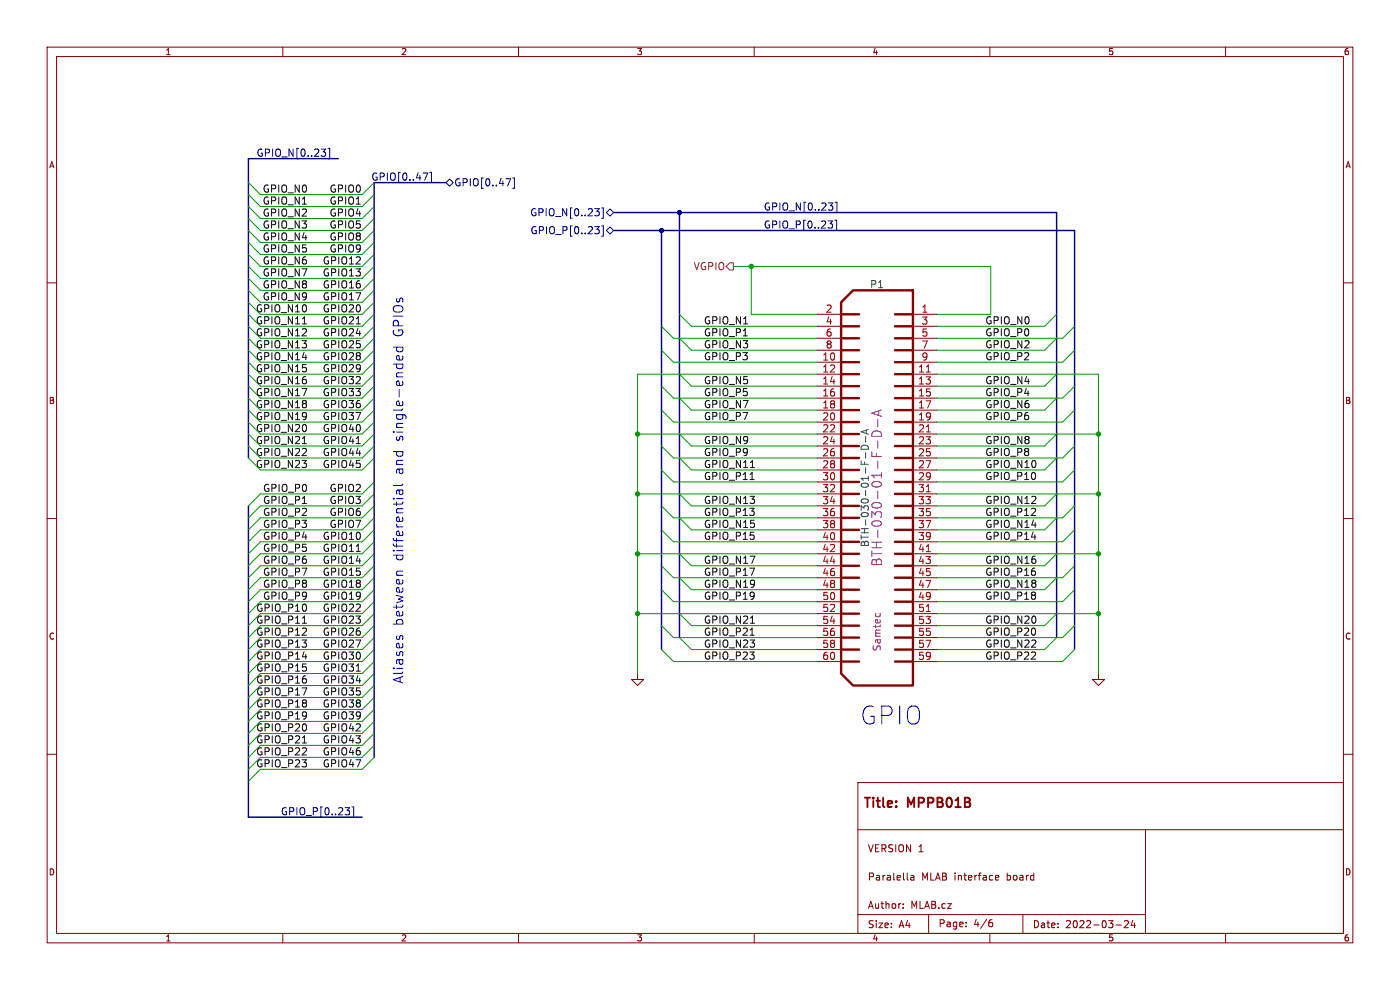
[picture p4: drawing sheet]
<svg xmlns="http://www.w3.org/2000/svg" width="297mm" height="210mm" viewBox="0 0 297 210" stroke-linecap="round" stroke-linejoin="round" font-family="sans-serif">
<g fill="none" stroke="#840000" stroke-width=".21">
<path d="M10 10h277v190h-277zM12 12h273v186h-273zM60 10v2M110 10v2M160 10v2M210 10v2M260 10v2M10 60h2M285 60h2M173.4 66.7h5M173.4 76.8h5M173.4 79.4h5"/>
<path d="M173.4 69.2h5M173.4 71.8h5M173.4 74.3h5M193.7 66.7h5.1M193.7 76.8h5.1M193.7 79.4h5.1M193.7 69.2h5.1M193.7 71.8h5.1M193.7 74.3h5.1M173.4 81.9h5M173.4 84.5h5M173.4 87h5"/>
<path d="M173.4 89.5h5M173.4 92.1h5M173.4 94.6h5M173.4 97.2h5M173.4 99.7h5M193.7 81.9h5.1M193.7 84.5h5.1M193.7 87h5.1M193.7 89.5h5.1M193.7 92.1h5.1M193.7 94.6h5.1M193.7 97.2h5.1"/>
<path d="M193.7 99.7h5.1M10 110h2M173.4 102.2h5M173.4 104.8h5M173.4 107.3h5M173.4 109.9h5M173.4 112.4h5M173.4 114.9h5M173.4 117.5h5M193.7 102.2h5.1M193.7 104.8h5.1M193.7 107.3h5.1"/>
<path d="M193.7 109.9h5.1M193.7 112.4h5.1M193.7 114.9h5.1M193.7 117.5h5.1M285 110h2M173.4 120h5M173.4 122.6h5M173.4 125.1h5M173.4 127.6h5M173.4 130.2h5M173.4 132.7h5M173.4 135.3h5"/>
<path d="M173.4 137.8h5M193.7 120h5.1M193.7 122.6h5.1M193.7 125.1h5.1M193.7 127.6h5.1M193.7 130.2h5.1M193.7 132.7h5.1M193.7 135.3h5.1M193.7 137.8h5.1M10 160h2M135.3 142.9v1.2h1.2l-1.2 1.3-1.3-1.3h1.3M173.4 140.3h5"/>
<path d="M193.7 140.3h5.1M233 142.9v1.2h1.3l-1.3 1.3-1.2-1.3h1.2M285 160h2M182 166h103v32h-103zM182 176h103M243 176v22M60 198v2M110 198v2M160 198v2M182 194h61M191.6 192.6v.1M191.6 191.8v.1"/>
<path d="M193.2 185.8h.6l.1 .9M193.9 186.1h-.5l-.2 .2 .2 .4 .5-.1M197 194v4M205 196.5v.1M205 195.7v.1M209.9 195.7h.4l.3 .3-.1 .5h-.6M210 198v2M210.5 195.1l-.5 .1M211.2 186.2l.7-.1-.1-.3-.4-.1-.2 .2v.7h.6M217 194v4M236.7 196.2h1.2M238.5 195.4l.6-.1 .3 .4-.9 1.1h.9"/>
<path d="M240.3 195.2l-.3 1.1h.9M240.7 195.8v1M260 198v2M261 198h.1"/>
</g>
<g fill="none" stroke="#840000" stroke-width=".51">
<path d="M178.4 79.4h3.8M178.4 76.8h3.8M178.4 74.3h3.8M178.4 71.8h3.8M178.4 69.2h3.8M178.4 66.7h3.8M181 61.6h12.7v83.8h-12.7l-2.6-2.5v-78.8zM189.9 79.4h3.8M189.9 76.8h3.8M189.9 74.3h3.8M189.9 71.8h3.8M189.9 69.2h3.8"/>
<path d="M189.9 66.7h3.8M178.4 99.7h3.8M178.4 97.2h3.8M178.4 94.6h3.8M178.4 92.1h3.8M178.4 89.5h3.8M178.4 87h3.8M178.4 84.5h3.8M178.4 81.9h3.8M189.9 99.7h3.8M189.9 97.2h3.8M189.9 94.6h3.8"/>
<path d="M189.9 92.1h3.8M189.9 89.5h3.8M189.9 87h3.8M189.9 84.5h3.8M189.9 81.9h3.8M178.4 117.5h3.8M178.4 114.9h3.8M178.4 112.4h3.8M178.4 109.9h3.8M178.4 107.3h3.8M178.4 104.8h3.8M178.4 102.2h3.8"/>
<path d="M189.9 117.5h3.8M189.9 114.9h3.8M189.9 112.4h3.8M189.9 109.9h3.8M189.9 107.3h3.8M189.9 104.8h3.8M189.9 102.2h3.8M178.4 137.8h3.8M178.4 135.3h3.8M178.4 132.7h3.8M178.4 130.2h3.8M178.4 127.6h3.8"/>
<path d="M178.4 125.1h3.8M178.4 122.6h3.8M178.4 120h3.8M189.9 137.8h3.8M189.9 135.3h3.8M189.9 132.7h3.8M189.9 130.2h3.8M189.9 127.6h3.8M189.9 125.1h3.8M189.9 122.6h3.8M189.9 120h3.8M178.4 140.3h3.8"/>
<path d="M189.9 140.3h3.8"/>
</g>
<path d="M182.8 94.7a.82 .82 0 0 1 .9-.2 .82 .82 0 0 1 .5 .8h-1.5zM183.6 92.6v1.2M183.6 96v1.2M183.8 91.2v.8M184.2 91.1l-1.5 .5 1.5 .5" fill="none" stroke="#006464" stroke-width=".21"/>
<path d="M185.1 91.8a1.16 1.16 0 0 1 1.9 .3v.5h-2zM186.2 89v1.5M186.2 93.5v1.6M186.4 87.2v.9M187 87l-2 .6 2 .7M185.8 130.1l-.1 .4M186.7 130.1l.1 .4" fill="none" stroke="#840084" stroke-width=".21"/>
<path d="M154.1 56.5l.7-.7h.8v1.5h-.8z" fill="none" stroke="#725600" stroke-width=".21"/>
<g fill="none" stroke="#000084" stroke-width=".21">
<path d="M68.1 31.6h1l-.5 .6M68.9 32.3l.2 .2-.2 .6M69.6 31.5h.3v2.2h-.3M89.7 36.7h1l-.6 1.5M91.2 36.6h.3v2.1h-.3M94.6 38.7l.8-.7 .7 .7-.7 .8zM107.3 37.9h1l-.6 1.5M108.8 37.8h.3v2.1h-.3M126.2 48.1h.9l-.5 .5M126.2 44.3h.9l-.5 .5M126.8 48.6l.3 .3v.4l-.3 .3M127 44.9l.1 .2-.1 .6"/>
<path d="M127.6 47.9h.4v2.2h-.4M127.6 44.1h.4v2.2h-.4M128.7 45.1l.7-.8 .8 .8-.8 .7zM129.4 48.1l.8 .8-.8 .8-.7-.8zM175.7 46.9h.9l-.5 .5M175.7 43.1h1l-.5 .5M176.3 47.4l.3 .3v.4l-.3 .3M176.4 43.6l.3 .3v.4l-.3 .3M177.1 46.7h.4v2.2h-.4M177.2 42.9h.4v2.2h-.4M73.2 171.3h1l-.5 .6M73.9 171.9l.3 .3v.4l-.3 .2"/>
<path d="M74.7 171.2h.3v2.2h-.3"/>
</g>
<path d="M64.1 68.7h.9M64.1 94.1h.9M159.2 99.2h.9M159.1 101.7h.9M64.1 132.2h.9M159.1 134.7h.9M159.2 132.2h.9M64.1 157.6h.9" fill="none" stroke="#0f0f0f" stroke-width=".21"/>
<path d="M83.4 73.7h2.1M84.2 73.7l-.1 .5 .4 .4h.6l.3-.2v-.7M85.4 75.5l.1 .6-.3 .3-1-.1v-.8l.4-.1 .2 1M84.6 103.9l.1 .7a.4 .4 0 0 0 .4 .3 .4 .4 0 0 0 .4-.3l-.1-.7M85.5 103.9l-1.3 .1v.8M85.5 102.7l-.3 .3h-1.8M84.2 134.9l-.1 .5M84.8 135.4l.1-.5 .3-.1 .3 .3v.4M85.5 121.2h-1.1l-.2 .1-.1 .4" fill="none" stroke="#0000c2" stroke-width=".21"/>
<path d="M71.8 33.7h-19.1v63.5M94.6 38.7h-15.2v122M130.2 48.9h97.8v88.9M130.2 45.1h94v90.2M140.3 48.9v88.9M144.1 45.1v90.2M52.7 107.3v66.1h24.1" fill="none" stroke="#000084" stroke-width=".3"/>
<g fill="none" stroke="#009600" stroke-width=".21">
<path d="M52.7 38.7l2.5 2.6h21.6l2.6-2.6M52.7 41.3l2.5 2.5h21.6l2.6-2.5M52.7 43.8l2.5 2.6h21.6l2.6-2.6M52.7 54l2.5 2.5h21.6l2.6-2.5M52.7 46.4l2.5 2.5h21.6l2.6-2.5M52.7 48.9l2.5 2.5h21.6l2.6-2.5M52.7 56.5l2.5 2.6h21.6l2.6-2.6M52.7 51.4l2.5 2.6h21.6l2.6-2.6M52.7 59.1l2.5 2.5h21.6l2.6-2.5M155.6 56.5h54.6v10.2h-11.4M159.4 56.5v10.2h14M52.7 69.2l2.5 2.6h21.6l2.6-2.6"/>
<path d="M52.7 76.8l2.5 2.6h21.6l2.6-2.6M52.7 74.3l2.5 2.5h21.6l2.6-2.5M52.7 71.8l2.5 2.5h21.6l2.6-2.5M52.7 64.1l2.5 2.6h21.6l2.6-2.6M52.7 79.4l2.5 2.5h21.6l2.6-2.5M52.7 66.7l2.5 2.5h21.6l2.6-2.5M52.7 61.6l2.5 2.5h21.6l2.6-2.5M140.3 69.2l2.6 2.6h30.5M140.3 74.3l2.6 2.5h30.5M144.1 71.8l2.6 2.5h26.7M144.1 79.4l2.6 2.5h26.7M144.1 66.7l2.6 2.5h26.7"/>
<path d="M173.4 79.4h-38.1v63.5M198.8 79.4h34.2v63.5M224.2 71.8l-2.6 2.5h-22.8M224.2 79.4l-2.6 2.5h-22.8M224.2 66.7l-2.6 2.5h-22.8M228 69.2l-2.6 2.6h-26.6M228 74.3l-2.6 2.5h-26.6M52.7 81.9l2.5 2.6h21.6l2.6-2.6M52.7 89.5l2.5 2.6h21.6l2.6-2.6M52.7 92.1l2.5 2.5h21.6l2.6-2.5M52.7 87l2.5 2.5h21.6l2.6-2.5M52.7 97.2l2.5 2.5h21.6l2.6-2.5"/>
<path d="M52.7 94.6l2.5 2.6h21.6l2.6-2.6M52.7 84.5l2.5 2.5h21.6l2.6-2.5M135.3 92.1h38.1M140.3 81.9l2.6 2.6h30.5M140.3 99.7l2.6 2.5h30.5M140.3 87l2.6 2.5h30.5M140.3 94.6l2.6 2.6h30.5M144.1 92.1l2.6 2.5h26.7M144.1 97.2l2.6 2.5h26.7M144.1 84.5l2.6 2.5h26.7M198.8 92.1h34.2M224.2 92.1l-2.6 2.5h-22.8"/>
<path d="M224.2 97.2l-2.6 2.5h-22.8M224.2 84.5l-2.6 2.5h-22.8M228 81.9l-2.6 2.6h-26.6M228 99.7l-2.6 2.5h-26.6M228 87l-2.6 2.5h-26.6M228 94.6l-2.6 2.6h-26.6M79.4 107.3l-2.6 2.6h-21.6l-2.5 2.5M79.4 102.2l-2.6 2.6h-21.6l-2.5 2.5M79.4 112.4l-2.6 2.5h-21.6l-2.5 2.6M79.4 104.8l-2.6 2.5h-21.6l-2.5 2.6M79.4 117.5l-2.6 2.5h-21.6l-2.5 2.6M79.4 114.9l-2.6 2.6h-21.6l-2.5 2.5"/>
<path d="M79.4 109.9l-2.6 2.5h-21.6l-2.5 2.5M135.3 104.8h38.1M135.3 117.5h38.1M140.3 107.3l2.6 2.6h30.5M140.3 112.4l2.6 2.5h30.5M144.1 104.8l2.6 2.5h26.7M144.1 117.5l2.6 2.5h26.7M144.1 109.9l2.6 2.5h26.7M198.8 104.8h34.2M198.8 117.5h34.2M224.2 104.8l-2.6 2.5h-22.8M224.2 117.5l-2.6 2.5h-22.8"/>
<path d="M224.2 109.9l-2.6 2.5h-22.8M228 107.3l-2.6 2.6h-26.6M228 112.4l-2.6 2.5h-26.6M79.4 120l-2.6 2.6h-21.6l-2.5 2.5M79.4 137.8l-2.6 2.5h-21.6l-2.5 2.6M79.4 125.1l-2.6 2.5h-21.6l-2.5 2.6M79.4 135.3l-2.6 2.5h-21.6l-2.5 2.5M79.4 122.6l-2.6 2.5h-21.6l-2.5 2.5M79.4 132.7l-2.6 2.6h-21.6l-2.5 2.5M79.4 127.6l-2.6 2.6h-21.6l-2.5 2.5M79.4 130.2l-2.6 2.5h-21.6l-2.5 2.6M135.3 130.2h38.1"/>
<path d="M140.3 120l2.6 2.6h30.5M140.3 137.8l2.6 2.5h30.5M140.3 125.1l2.6 2.5h30.5M140.3 132.7l2.6 2.6h30.5M144.1 135.3l2.6 2.5h26.7M144.1 122.6l2.6 2.5h26.7M144.1 130.2l2.6 2.5h26.7M198.8 130.2h34.2M224.2 135.3l-2.6 2.5h-22.8M224.2 122.6l-2.6 2.5h-22.8M224.2 130.2l-2.6 2.5h-22.8M228 120l-2.6 2.6h-26.6"/>
<path d="M228 137.8l-2.6 2.5h-26.6M228 125.1l-2.6 2.5h-26.6M228 132.7l-2.6 2.6h-26.6M79.4 145.4l-2.6 2.6h-21.6l-2.5 2.5M79.4 142.9l-2.6 2.5h-21.6l-2.5 2.6M79.4 140.3l-2.6 2.6h-21.6l-2.5 2.5M79.4 153l-2.6 2.6h-21.6l-2.5 2.5M79.4 148l-2.6 2.5h-21.6l-2.5 2.5M79.4 150.5l-2.6 2.5h-21.6l-2.5 2.6M79.4 155.6l-2.6 2.5h-21.6l-2.5 2.6M79.4 158.1l-2.6 2.6h-21.6l-2.5 2.5M79.4 160.7l-2.6 2.5h-21.6l-2.5 2.5"/>
</g>
<g fill="#009600" stroke="#009600" stroke-width=".21">
<circle cx="233" cy="130.2" r=".46"/>
<circle cx="135.3" cy="92.1" r=".46"/>
<circle cx="135.3" cy="130.2" r=".46"/>
<circle cx="233" cy="104.8" r=".46"/>
<circle cx="233" cy="92.1" r=".46"/>
<circle cx="233" cy="117.5" r=".46"/>
<circle cx="159.4" cy="56.5" r=".46"/>
<circle cx="135.3" cy="104.8" r=".46"/>
<circle cx="135.3" cy="117.5" r=".46"/>
</g>
<g fill="#000084" stroke="#000084" stroke-width=".21">
<circle cx="140.3" cy="48.9" r=".46"/>
<circle cx="144.1" cy="45.1" r=".46"/>
</g>
<text font-size="5.3" fill="#0000c2" x="182.2" y="154.1">GPIO</text>
<g font-size="2.8" fill="#0000c2">
<text x="85.7" y="71.8" transform="rotate(-90 85.7 71.8)">GPIOs</text>
<text x="85.7" y="94" transform="rotate(-90 85.7 94)">single-ended</text>
<text x="85.7" y="101" transform="rotate(-90 85.7 101)">and</text>
<text x="85.7" y="119.3" transform="rotate(-90 85.7 119.3)">differential</text>
<text x="85.7" y="133" transform="rotate(-90 85.7 133)">between</text>
<text x="85.7" y="145.2" transform="rotate(-90 85.7 145.2)">Aliases</text>
</g>
<text font-size="2.8" fill="#840084" x="187.3" y="120.2" transform="rotate(-90 187.3 120.2)">BTH-030-01-F-D-A</text>
<g font-size="2.8" fill="#840000">
<text x="183" y="171.8">Title:</text>
<text x="192.5" y="171.8">MPPB01B</text>
</g>
<g font-size="2.1" fill="#000084">
<text x="54.4" y="33.3">GPIO_N[0..23]</text>
<text x="78.8" y="38.4">GPIO[0..47]</text>
<text x="96.3" y="39.7">GPIO[0..47]</text>
<text x="112.5" y="46">GPIO_N[0..23]</text>
<text x="161.9" y="44.8">GPIO_N[0..23]</text>
<text x="112.6" y="49.8">GPIO_P[0..23]</text>
<text x="161.9" y="48.6">GPIO_P[0..23]</text>
<text x="59.6" y="173">GPIO_P[0..23]</text>
</g>
<g font-size="2.1" fill="#0f0f0f">
<text x="55.7" y="41">GPIO_N0</text>
<text x="69.9" y="41">GPIO0</text>
<text x="55.7" y="43.5">GPIO_N1</text>
<text x="55.7" y="46">GPIO_N2</text>
<text x="69.9" y="46">GPIO4</text>
<text x="69.9" y="43.5">GPIO1</text>
<text x="55.7" y="51.1">GPIO_N4</text>
<text x="55.7" y="53.7">GPIO_N5</text>
<text x="55.7" y="48.6">GPIO_N3</text>
<text x="69.9" y="51.1">GPIO8</text>
<text x="69.9" y="53.7">GPIO9</text>
<text x="69.9" y="48.6">GPIO5</text>
<text x="55.7" y="56.2">GPIO_N6</text>
<text x="55.7" y="58.7">GPIO_N7</text>
<text x="68.5" y="56.2">GPIO12</text>
<text x="68.5" y="58.7">GPIO13</text>
<text x="55.7" y="61.3">GPIO_N8</text>
<text x="55.7" y="63.8">GPIO_N9</text>
<text x="68.5" y="61.3">GPIO16</text>
<text x="68.5" y="63.8">GPIO17</text>
<text x="54.3" y="68.9">GPIO_N11</text>
<text x="54.3" y="71.4">GPIO_N12</text>
<text x="54.3" y="66.4">GPIO_N10</text>
<text x="68.5" y="68.9">GPIO21</text>
<text x="68.5" y="66.4">GPIO20</text>
<text x="68.5" y="71.4">GPIO24</text>
<text x="149.2" y="68.9">GPIO_N1</text>
<text x="149.2" y="71.4">GPIO_P1</text>
<text x="208.9" y="71.4">GPIO_P0</text>
<text x="208.9" y="68.9">GPIO_N0</text>
<text x="54.3" y="76.5">GPIO_N14</text>
<text x="54.3" y="74">GPIO_N13</text>
<text x="68.5" y="76.5">GPIO28</text>
<text x="68.5" y="74">GPIO25</text>
<text x="149.2" y="74">GPIO_N3</text>
<text x="149.2" y="76.5">GPIO_P3</text>
<text x="208.9" y="74">GPIO_N2</text>
<text x="208.9" y="76.5">GPIO_P2</text>
<text x="54.3" y="79.1">GPIO_N15</text>
<text x="54.3" y="81.6">GPIO_N16</text>
<text x="68.5" y="79.1">GPIO29</text>
<text x="68.5" y="81.6">GPIO32</text>
<text x="149.2" y="81.6">GPIO_N5</text>
<text x="208.9" y="81.6">GPIO_N4</text>
<text x="54.3" y="84.1">GPIO_N17</text>
<text x="54.3" y="89.2">GPIO_N19</text>
<text x="54.3" y="86.7">GPIO_N18</text>
<text x="68.5" y="84.1">GPIO33</text>
<text x="68.5" y="86.7">GPIO36</text>
<text x="68.5" y="89.2">GPIO37</text>
<text x="149.2" y="84.1">GPIO_P5</text>
<text x="149.2" y="86.7">GPIO_N7</text>
<text x="149.2" y="89.2">GPIO_P7</text>
<text x="208.9" y="84.1">GPIO_P4</text>
<text x="208.9" y="86.7">GPIO_N6</text>
<text x="208.9" y="89.2">GPIO_P6</text>
<text x="54.3" y="91.8">GPIO_N20</text>
<text x="54.3" y="94.3">GPIO_N21</text>
<text x="68.5" y="94.3">GPIO41</text>
<text x="68.5" y="91.8">GPIO40</text>
<text x="149.2" y="94.3">GPIO_N9</text>
<text x="208.9" y="94.3">GPIO_N8</text>
<text x="54.3" y="96.8">GPIO_N22</text>
<text x="54.3" y="99.4">GPIO_N23</text>
<text x="68.5" y="99.4">GPIO45</text>
<text x="68.5" y="96.8">GPIO44</text>
<text x="149.2" y="99.4">GPIO_N11</text>
<text x="149.2" y="96.8">GPIO_P9</text>
<text x="149.2" y="101.9">GPIO_P11</text>
<text x="208.9" y="99.4">GPIO_N10</text>
<text x="208.9" y="96.8">GPIO_P8</text>
<text x="208.9" y="101.9">GPIO_P10</text>
<text x="55.8" y="107">GPIO_P1</text>
<text x="55.8" y="104.5">GPIO_P0</text>
<text x="69.9" y="107">GPIO3</text>
<text x="69.9" y="104.5">GPIO2</text>
<text x="149.2" y="107">GPIO_N13</text>
<text x="208.9" y="107">GPIO_N12</text>
<text x="55.8" y="109.5">GPIO_P2</text>
<text x="55.8" y="112.1">GPIO_P3</text>
<text x="69.9" y="112.1">GPIO7</text>
<text x="69.9" y="109.5">GPIO6</text>
<text x="149.2" y="112.1">GPIO_N15</text>
<text x="149.2" y="109.5">GPIO_P13</text>
<text x="208.9" y="109.5">GPIO_P12</text>
<text x="208.9" y="112.1">GPIO_N14</text>
<text x="55.8" y="117.2">GPIO_P5</text>
<text x="55.8" y="119.7">GPIO_P6</text>
<text x="55.8" y="114.6">GPIO_P4</text>
<text x="68.5" y="114.6">GPIO10</text>
<text x="68.5" y="117.2">GPIO11</text>
<text x="68.5" y="119.7">GPIO14</text>
<text x="149.2" y="119.7">GPIO_N17</text>
<text x="149.2" y="114.6">GPIO_P15</text>
<text x="208.9" y="114.6">GPIO_P14</text>
<text x="208.9" y="119.7">GPIO_N16</text>
<text x="55.8" y="122.2">GPIO_P7</text>
<text x="55.8" y="124.8">GPIO_P8</text>
<text x="68.5" y="122.2">GPIO15</text>
<text x="68.5" y="124.8">GPIO18</text>
<text x="149.2" y="122.2">GPIO_P17</text>
<text x="149.2" y="124.8">GPIO_N19</text>
<text x="208.9" y="124.8">GPIO_N18</text>
<text x="208.9" y="122.2">GPIO_P16</text>
<text x="54.4" y="129.9">GPIO_P10</text>
<text x="55.8" y="127.3">GPIO_P9</text>
<text x="68.5" y="129.9">GPIO22</text>
<text x="68.5" y="127.3">GPIO19</text>
<text x="149.2" y="127.3">GPIO_P19</text>
<text x="208.9" y="127.3">GPIO_P18</text>
<text x="54.4" y="134.9">GPIO_P12</text>
<text x="54.4" y="132.4">GPIO_P11</text>
<text x="54.4" y="137.5">GPIO_P13</text>
<text x="68.5" y="137.5">GPIO27</text>
<text x="68.5" y="134.9">GPIO26</text>
<text x="68.5" y="132.4">GPIO23</text>
<text x="149.2" y="132.4">GPIO_N21</text>
<text x="149.2" y="134.9">GPIO_P21</text>
<text x="149.2" y="137.5">GPIO_N23</text>
<text x="208.9" y="137.5">GPIO_N22</text>
<text x="208.9" y="132.4">GPIO_N20</text>
<text x="208.9" y="134.9">GPIO_P20</text>
<text x="54.4" y="140">GPIO_P14</text>
<text x="54.4" y="142.6">GPIO_P15</text>
<text x="68.5" y="142.6">GPIO31</text>
<text x="68.5" y="140">GPIO30</text>
<text x="149.2" y="140">GPIO_P23</text>
<text x="208.9" y="140">GPIO_P22</text>
<text x="54.4" y="145.1">GPIO_P16</text>
<text x="54.4" y="147.6">GPIO_P17</text>
<text x="68.5" y="145.1">GPIO34</text>
<text x="68.5" y="147.6">GPIO35</text>
<text x="54.4" y="152.7">GPIO_P19</text>
<text x="54.4" y="155.3">GPIO_P20</text>
<text x="54.4" y="150.2">GPIO_P18</text>
<text x="68.5" y="155.3">GPIO42</text>
<text x="68.5" y="152.7">GPIO39</text>
<text x="68.5" y="150.2">GPIO38</text>
<text x="54.4" y="160.3">GPIO_P22</text>
<text x="54.4" y="157.8">GPIO_P21</text>
<text x="68.5" y="160.3">GPIO46</text>
<text x="68.5" y="157.8">GPIO43</text>
<text x="54.4" y="162.9">GPIO_P23</text>
<text x="68.5" y="162.9">GPIO47</text>
</g>
<text font-size="2.1" fill="#725600" x="147.2" y="57.5">VGPIO</text>
<text font-size="2.1" fill="#006464" x="184.5" y="61.3">P1</text>
<g font-size="2.1" fill="#a90000">
<text x="175.1" y="66.4">2</text>
<text x="175.1" y="69">4</text>
<text x="175.1" y="71.5">6</text>
<text x="195.5" y="66.4">1</text>
<text x="195.5" y="69">3</text>
<text x="195.5" y="71.5">5</text>
<text x="174.4" y="76.6">10</text>
<text x="175.1" y="74">8</text>
<text x="195.5" y="74">7</text>
<text x="195.5" y="76.6">9</text>
<text x="174.4" y="79.1">12</text>
<text x="174.4" y="81.7">14</text>
<text x="194.7" y="79.1">11</text>
<text x="194.7" y="81.7">13</text>
<text x="174.4" y="84.2">16</text>
<text x="174.4" y="86.7">18</text>
<text x="174.4" y="89.3">20</text>
<text x="194.7" y="84.2">15</text>
<text x="194.7" y="86.7">17</text>
<text x="194.7" y="89.3">19</text>
<text x="174.4" y="91.8">22</text>
<text x="174.4" y="94.4">24</text>
<text x="194.7" y="91.8">21</text>
<text x="194.7" y="94.4">23</text>
<text x="174.4" y="96.9">26</text>
<text x="174.4" y="99.4">28</text>
<text x="174.4" y="102">30</text>
<text x="194.7" y="96.9">25</text>
<text x="194.7" y="99.4">27</text>
<text x="194.7" y="102">29</text>
<text x="174.4" y="104.5">32</text>
<text x="174.4" y="107.1">34</text>
<text x="194.7" y="104.5">31</text>
<text x="194.7" y="107.1">33</text>
<text x="174.4" y="109.6">36</text>
<text x="174.4" y="112.1">38</text>
<text x="194.7" y="109.6">35</text>
<text x="194.7" y="112.1">37</text>
<text x="174.4" y="114.7">40</text>
<text x="174.4" y="117.2">42</text>
<text x="174.4" y="119.8">44</text>
<text x="194.7" y="114.7">39</text>
<text x="194.7" y="117.2">41</text>
<text x="194.7" y="119.8">43</text>
<text x="174.4" y="122.3">46</text>
<text x="174.4" y="124.8">48</text>
<text x="194.7" y="122.3">45</text>
<text x="194.7" y="124.8">47</text>
<text x="174.4" y="127.4">50</text>
<text x="174.4" y="129.9">52</text>
<text x="194.7" y="127.4">49</text>
<text x="194.7" y="129.9">51</text>
<text x="174.4" y="132.5">54</text>
<text x="174.4" y="135">56</text>
<text x="174.4" y="137.5">58</text>
<text x="194.7" y="132.5">53</text>
<text x="194.7" y="135">55</text>
<text x="194.7" y="137.5">57</text>
<text x="174.4" y="140.1">60</text>
<text x="194.7" y="140.1">59</text>
</g>
<g font-size="2.1" fill="#840084">
<text x="184.5" y="116.1" transform="rotate(-90 184.5 116.1)">BTH-030-01-F-D-A</text>
<text x="187" y="138.2" transform="rotate(-90 187 138.2)">Samtec</text>
</g>
<g font-size="2.1" fill="#840000">
<text x="184" y="180.9">VERSION 1</text>
<text x="184" y="186.9">Paralella</text>
<text x="195.4" y="186.9">MLAB interface</text>
<text x="213.5" y="186.9">board</text>
<text x="184" y="192.9">Author:</text>
<text x="184" y="197">Size:</text>
<text x="190.6" y="197">A4</text>
<text x="193.1" y="192.9">MLAB.cz</text>
<text x="199" y="196.8">Page:</text>
<text x="206.4" y="196.8">4/6</text>
<text x="219" y="197">Date:</text>
<text x="225.9" y="197">2022-03-24</text>
</g>
<g font-size="1.8" fill="#840000">
<text x="35" y="11.8">1</text>
<text x="85" y="11.8">2</text>
<text x="135" y="11.8">3</text>
<text x="185" y="11.8">4</text>
<text x="235" y="11.8">5</text>
<text x="285" y="11.8">6</text>
<text x="10.4" y="35.8">A</text>
<text x="285.4" y="35.8">A</text>
<text x="10.3" y="85.8">B</text>
<text x="285.3" y="85.8">B</text>
<text x="10.3" y="135.8">C</text>
<text x="285.3" y="135.8">C</text>
<text x="10.3" y="185.8">D</text>
<text x="285.3" y="185.8">D</text>
<text x="35" y="199.8">1</text>
<text x="85" y="199.8">2</text>
<text x="135" y="199.8">3</text>
<text x="185" y="199.8">4</text>
<text x="235" y="199.8">5</text>
<text x="285" y="199.8">6</text>
</g>
</svg>
